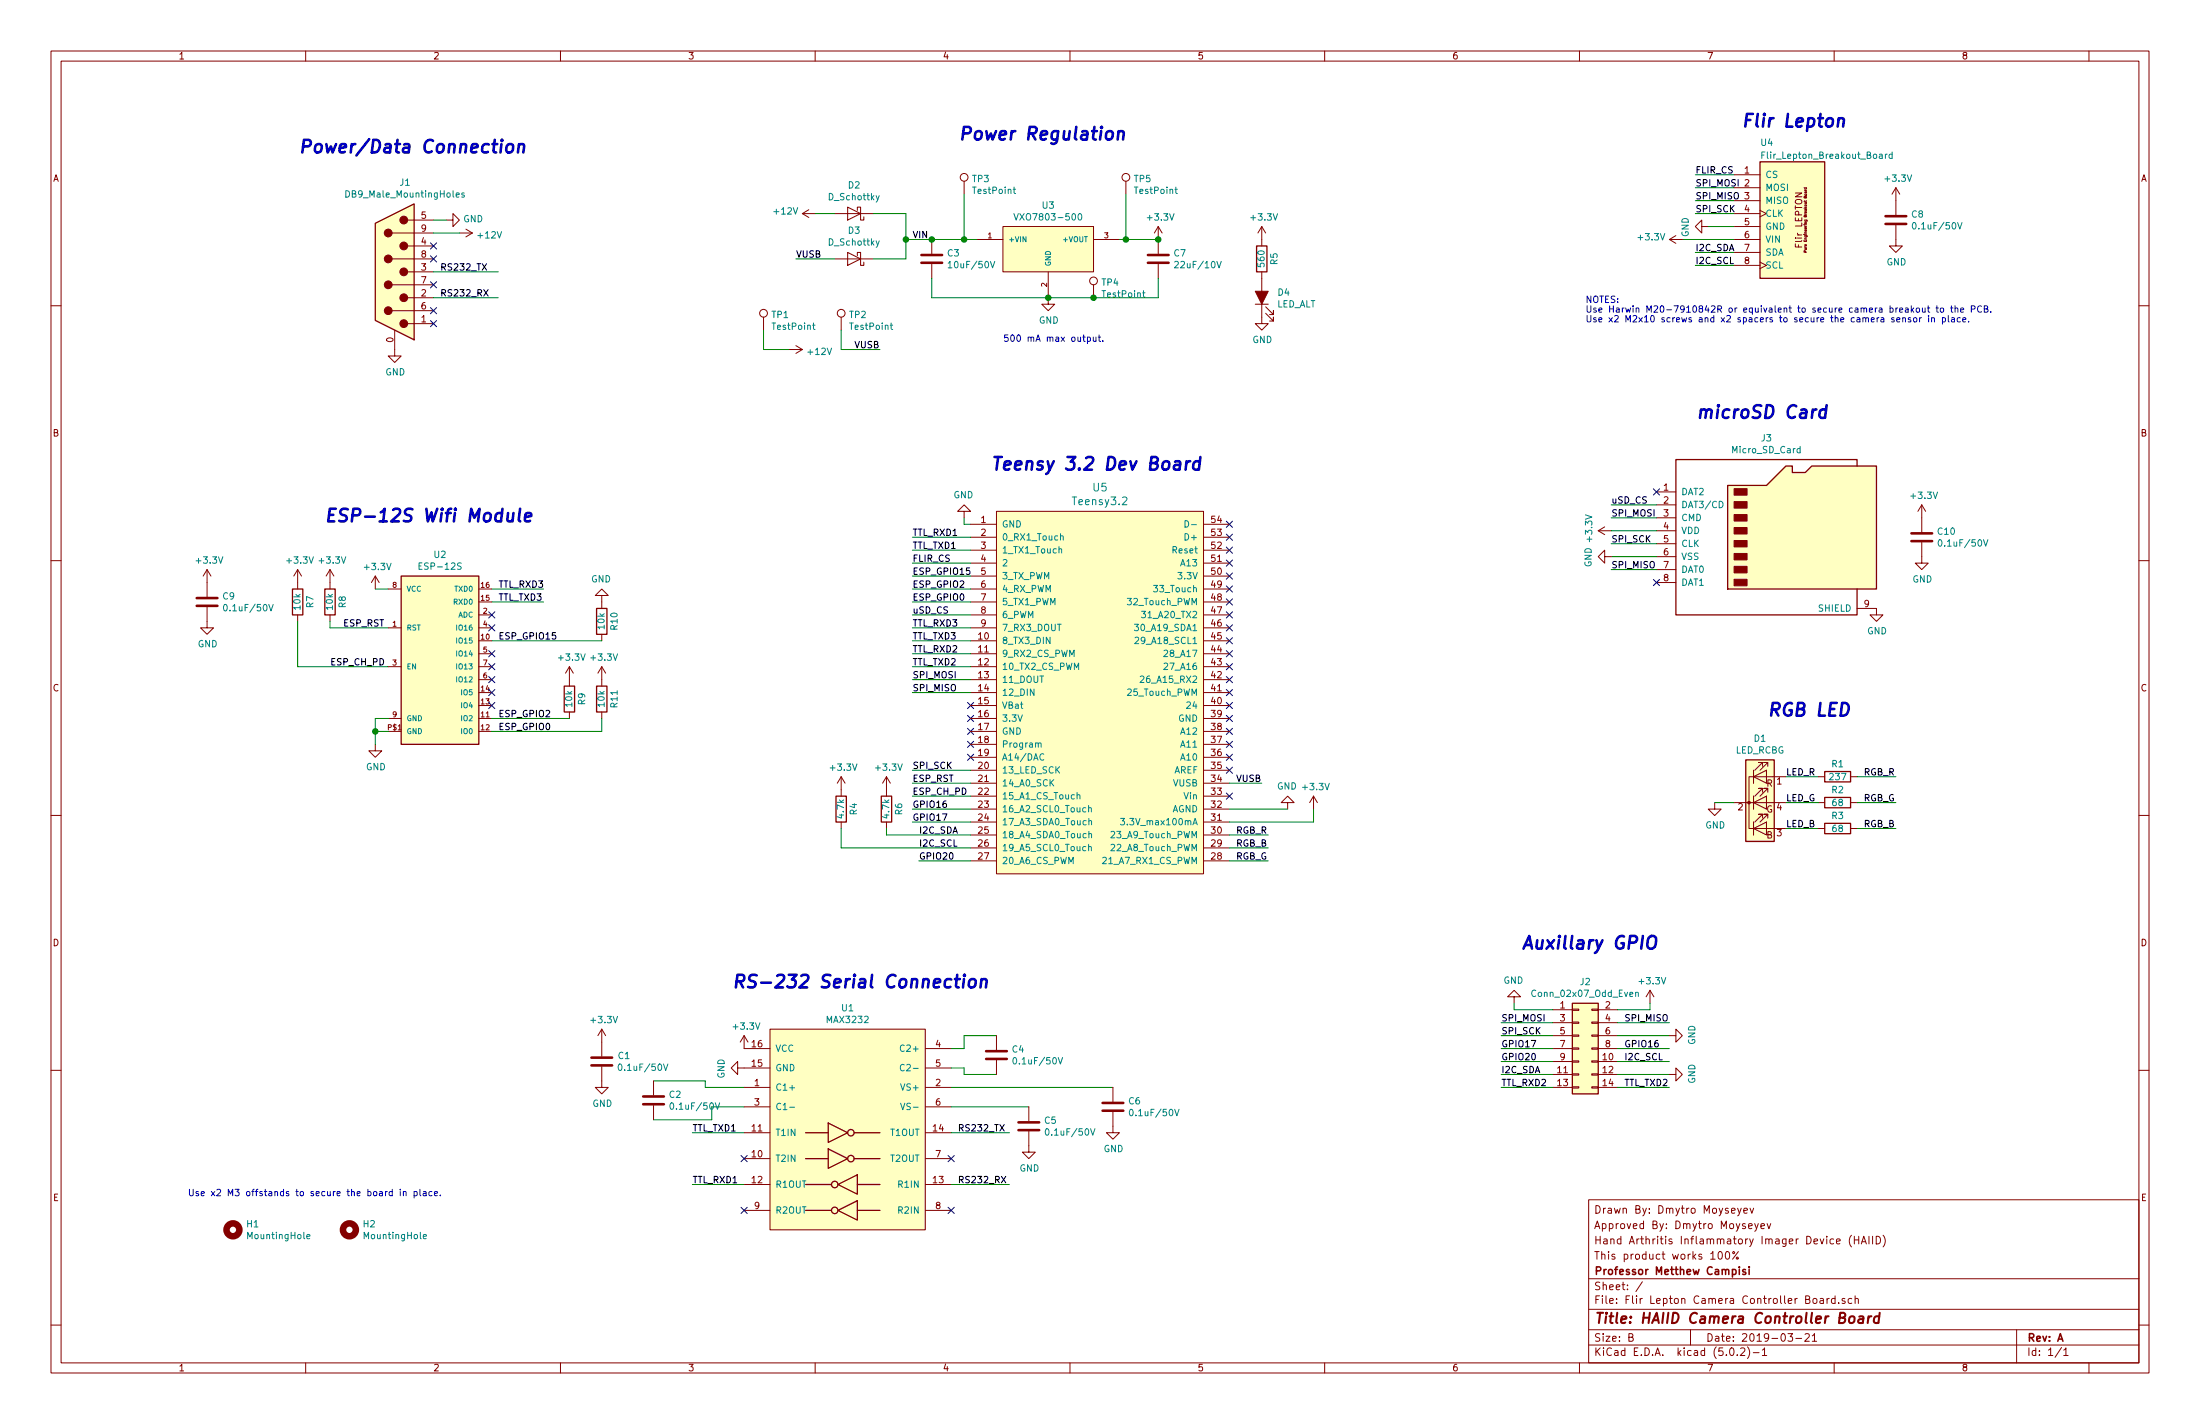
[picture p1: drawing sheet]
<svg xmlns="http://www.w3.org/2000/svg" width="432mm" height="279mm" viewBox="0 0 432 279" stroke-linecap="round" stroke-linejoin="round" font-family="sans-serif">
<g fill="none" stroke="#840000" stroke-width=".2">
<path d="M10 10h411.8v259.4h-411.8zM12 12h407.8v255.4h-407.8zM60 10v2M110 10v2M160 10v2M210 10v2M260 10v2M310 10v2M360 10v2M410 10v2M189.2 35.6v2.5M221 35.6v2.5"/>
<path d="M340.4 36.8h5M340.4 34.3h5M340.4 39.4h5M352.4 37.9h1.2l-1.2 .7h1.2M354.1 36.9h.5v.2h-.3v-.2M354.2 37.3l.1 .1M354.2 37.4h.4M354.4 37.6v.2h.2v-.2h-.3v.2M372.1 36.8v5.4M372.1 36.8l-.8 1.3M372.1 36.8l.8 1.3M10 60h2"/>
<path d="M77 55.9h8.1M77 50.8h8.1M77 45.7h8.1M80 58.4h5.1M80 53.3h5.1M80 48.3h5.1M80 43.2h5.1M87.6 43.2h1.3v-1.3l1.3 1.3-1.3 1.3v-1.3M90.2 45.7h2.5M91.4 45l1.3 .7M92.7 45.7l-1.3 .8M157.5 41.9h2.5"/>
<path d="M157.5 41.9l1.2 .8M158.7 41.1l-1.2 .8M163.8 50.8h7.6M163.8 41.9h7.6M166.4 40.6l2.5 1.3-2.5 1.3zM166.4 49.5l2.5 1.3-2.5 1.3zM168.3 41.3v-.7h.6v2.6h.6v-.7M168.3 50.2v-.7h.6v2.6h.6v-.7M182.9 47v2.8M182.9 51.8v2.8M191.8 47h5M196.8 44.5h17.8v8.8h-17.8z"/>
<path d="M205.7 53.3v6.4h1.3l-1.3 1.3-1.2-1.3h1.2M214.6 47h5.1M214.6 55.9v2.5M227.3 44.5v5.3M227.3 51.8v2.8M227.3 44.5l-.7 1.2M227.3 44.5l.8 1.2M246.4 59.7h2.5M247.6 53.3v10.2h1.3l-1.3 1.3-1.2-1.3h1.2M247.6 44.5v3.8M247.6 44.5l-.7 1.2M247.6 44.5l.8 1.2"/>
<path d="M327.7 47h2.5M327.7 47l1.2 .8M328.9 46.2l-1.2 .8M334 44.5v-1.3l-1.3 1.3 1.3 1.2v-1.2h1.3M340.4 41.9h5M340.4 44.5h5M340.4 47h5M340.4 49.5h5M340.4 52.1h5M345.4 41.3l1.3 .6-1.3 .6M345.4 51.4l1.3 .7-1.3 .6M354.3 49.5v-.3h-.2v.3h.5"/>
<path d="M372.1 44.2v4.1h1.3l-1.3 1.2-1.3-1.2h1.3M419.8 60h2M77 61h8.1M77.5 64.8v5.1h1.2l-1.2 1.2-1.3-1.2h1.3M80 63.5h5.1M149.9 62.2v2.6M154.9 68.6h2.6M156.2 67.8l1.3 .8M157.5 68.6l-1.3 .7M165.1 62.2v2.6M248.4 61.5l1.5 1.5v-.8v.8h-.7M248.4 60.2l1.5 1.5v-.7v.7h-.7"/>
<path d="M325.1 96.5h3.8M325.1 99.1h3.8M377.2 99.1v5.3M377.2 99.1l-.8 1.2M377.2 99.1l.8 1.2M10 110h2M40.6 119.1v4.1h1.3l-1.3 1.3-1.2-1.3h1.2M40.6 111.8v5.3M40.6 111.8l-.7 1.2M40.6 111.8l.8 1.2M58.4 111.8v3.8M58.4 111.8l-.7 1.2"/>
<path d="M58.4 111.8l.8 1.2M64.8 111.8v3.8M64.8 111.8l-.8 1.2M64.8 111.8l.7 1.2M73.7 113l-.8 1.3M73.7 113v2.6M73.7 113l.7 1.3M76.2 115.6h2.5M94 118.1h2.5M94 115.6h2.5M118.1 116.8h1.3l-1.3-1.2-1.3 1.2h1.3v2.6M189.2 100.3h1.3l-1.3-1.2-1.2 1.2h1.2v1.3"/>
<path d="M190.5 118.1h5.1M190.5 115.6h5.1M190.5 102.9h5.1M190.5 105.4h5.1M190.5 108h5.1M190.5 110.5h5.1M190.5 113h5.1M195.6 100.3h40.6v71.2h-40.6zM236.2 118.1h5.1M236.2 115.6h5.1M236.2 102.9h5.1M236.2 105.4h5.1"/>
<path d="M236.2 108h5.1M236.2 110.5h5.1M236.2 113h5.1M313.7 104.1h2.5M313.7 104.1l1.3 .8M315 109.2v-1.2l-1.3 1.2 1.3 1.3v-1.3h1.2M315 103.4l-1.3 .7M325.1 101.6h3.8M325.1 104.1h3.8M325.1 106.7h3.8M325.1 109.2h3.8M325.1 111.8h3.8"/>
<path d="M325.1 114.3h3.8M364.5 119.4h3.8v1.3h1.3l-1.3 1.2-1.3-1.2h1.3M377.2 106.4v4.1h1.3l-1.3 1.3-1.3-1.3h1.3M419.8 110h2M58.4 120.7v1.2M64.8 120.7v1.2M76.2 123.2h2.5M76.2 130.8h2.5M94 123.2h2.5M94 125.7h2.5M94 138.4h2.5M94 135.9h2.5"/>
<path d="M94 120.7h2.5M94 130.8h2.5M94 128.3h2.5M94 133.4h2.5M111.8 130.8v3.8M111.8 139.7v1.3M111.8 130.8l-.8 1.3M111.8 130.8l.7 1.3M118.1 124.5v1.2M118.1 130.8v3.8M118.1 139.7v1.3M118.1 130.8l-.8 1.3"/>
<path d="M118.1 130.8l.8 1.3M190.5 123.2h5.1M190.5 125.7h5.1M190.5 138.4h5.1M190.5 135.9h5.1M190.5 120.7h5.1M190.5 130.8h5.1M190.5 128.3h5.1M190.5 133.4h5.1M236.2 123.2h5.1M236.2 125.7h5.1M236.2 138.4h5.1"/>
<path d="M236.2 135.9h5.1M236.2 120.7h5.1M236.2 130.8h5.1M236.2 128.3h5.1M236.2 133.4h5.1M10 160h2M73.7 146.1v1.2h1.2l-1.2 1.3-1.3-1.3h1.3M76.2 141h2.5M76.2 143.5h2.5M94 141h2.5M94 143.5h2.5M165.1 152.4v3.8"/>
<path d="M165.1 152.4l-.8 1.3M165.1 152.4l.8 1.3M174 152.4v3.8M174 152.4l-.8 1.3M174 152.4l.8 1.3M190.5 141h5.1M190.5 143.5h5.1M190.5 146.1h5.1M190.5 148.6h5.1M190.5 151.1h5.1M190.5 153.7h5.1M190.5 156.2h5.1"/>
<path d="M190.5 158.8h5.1M236.2 141h5.1M236.2 143.5h5.1M236.2 146.1h5.1M236.2 148.6h5.1M236.2 151.1h5.1M236.2 153.7h5.1M236.2 156.2h5.1M236.2 158.8h5.1M252.7 157.5h1.3l-1.3-1.3-1.2 1.3h1.2v1.3M257.8 156.2l-.8 1.3M257.8 156.2v2.6"/>
<path d="M257.8 156.2l.8 1.3M336.5 157.5v1.3h1.3l-1.3 1.2-1.2-1.2h1.2M340.4 157.5h10.1M344.2 156.2v2.6zM344.2 151.1v2.6zM344.2 157.5l2.5-1.3v2.6zM344.2 152.4l2.5-1.3v2.6zM345.9 155.4v-.7h-.7h.7l-1.5 1.5M345.9 150.4v-.8h-.7h.7l-1.5 1.5M346.7 156.2v2.6zM346.7 156.2h.1M346.7 151.1v2.6z"/>
<path d="M346.7 151.1h.1M347 155.4v-.7h-.8h.8l-1.6 1.5M347 150.4v-.8h-.8h.8l-1.6 1.5M350.5 152.4h-7.2v10.2h1.1M356.9 157.5h1.2M356.9 152.4h1.2M363.2 157.5h1.3M363.2 152.4h1.3M419.8 160h2M165.1 161.3v1.3M174 161.3v1.3M190.5 161.3h5.1"/>
<path d="M190.5 163.8h5.1M190.5 166.4h5.1M190.5 168.9h5.1M236.2 161.3h5.1M236.2 163.8h5.1M236.2 166.4h5.1M236.2 168.9h5.1M344.2 162.6l2.5-1.3v2.5zM344.2 162.6h6.3M344.2 161.3v2.5M345.9 160.5v-.7h-.7h.7l-1.5 1.5M347 160.5v-.7h-.8h.8l-1.6 1.5"/>
<path d="M356.9 162.6h1.2M363.2 162.6h1.3M297.2 195.6h1.2l-1.2-1.3-1.3 1.3h1.3v1.3M304.8 198.1h3.8M308.6 198h1.3v.2h-1.3zM312.4 198h1.3v.2h-1.3zM313.7 198.1h3.8M323.8 194.3l-.7 1.3M323.8 194.3v2.6M323.8 194.3l.8 1.3M10 210h2M118.1 209.3v4.1h1.3l-1.3 1.2-1.3-1.2h1.3"/>
<path d="M118.1 201.9v5.4M118.1 201.9l-.8 1.3M118.1 201.9l.8 1.3M128.3 212.1v2.8M128.3 216.9v2.8M144.8 209.6v-1.3l-1.3 1.3 1.3 1.2v-1.2h6.3M146 213.4h5.1M146 203.2v2.5h5.1M146 217.2h5.1M146 203.2l-.7 1.3M146 203.2l.8 1.3M151.1 201.9h30.5v39.4h-30.5z"/>
<path d="M181.6 213.4h5.1M181.6 209.6h5.1M181.6 205.7h5.1M181.6 217.2h5.1M195.6 203.2v2.8M195.6 208v2.8M201.9 217.2v2.8M218.4 218.2v4.1h1.3l-1.3 1.2-1.2-1.2h1.2M218.4 213.4v2.8M304.8 213.4h3.8M304.8 205.7h3.8M304.8 208.3h3.8"/>
<path d="M304.8 210.8h3.8M304.8 200.7h3.8M304.8 203.2h3.8M308.6 213.2h1.3v.3h-1.3zM308.6 210.7h1.3v.2h-1.3zM308.6 208.2h1.3v.2h-1.3zM308.6 205.6h1.3v.3h-1.3zM308.6 203.1h1.3v.2h-1.3zM308.6 200.5h1.3v.3h-1.3zM312.4 213.2h1.3v.3h-1.3zM312.4 210.7h1.3v.2h-1.3zM312.4 208.2h1.3v.2h-1.3z"/>
<path d="M312.4 205.6h1.3v.3h-1.3zM312.4 203.1h1.3v.2h-1.3zM312.4 200.5h1.3v.3h-1.3zM313.7 213.4h3.8M313.7 205.7h3.8M313.7 208.3h3.8M313.7 210.8h3.8M313.7 200.7h3.8M313.7 203.2h3.8M327.7 203.2h1.2v-1.3l1.3 1.3-1.3 1.3v-1.3M327.7 210.8h1.2v-1.2l1.3 1.2-1.3 1.3v-1.3M419.8 210h2"/>
<path d="M146 227.3h5.1M146 222.3h5.1M146 232.4h5.1M146 237.5h5.1M181.6 227.3h5.1M181.6 222.3h5.1M181.6 232.4h5.1M181.6 237.5h5.1M201.9 222v4.1h1.3l-1.3 1.2-1.2-1.2h1.2M311.8 235.4h108v32h-108zM339.9 237.6l.7-.2-.1-.3h-.4l-.2 .2v.7h.6M341 237.1l.4 .9"/>
<path d="M341.8 237.1l-.5 1.3-.3 .2M342.3 237.6l.7-.2-.1-.3h-.4l-.2 .2v.7h.6M343.5 237.1l.3 .9 .4-.9M10 260h2M311.8 256.9h108M311.8 250.9h108M322.4 251.5l-1.3 1.9M337.4 245.6h.2a.86 .86 0 0 1 .1 1.5h-.1a1 1 0 0 1-.2-1.5zM338.8 245.7l.3-.1a.94 .94 0 0 1 0 1.5 .82 .82 0 0 1-.3-1.4zM340.1 245.6h.3v.3h-.3zM340.8 246.7h.3v.3h-.3zM341.2 245.6l-1.1 1.5"/>
<path d="M343.2 240.6l.7-.2-.1-.2-.4-.1-.2 .2 .1 .7h.5M344.4 240.1l.4 1M345.1 240.1l-.5 1.3-.2 .2M345.6 240.6l.7-.2v-.2l-.5-.1-.2 .2 .1 .7h.6M346.8 240.1l.4 1 .3-1M355.9 254.9l.2-.1 .4 .1v.7l-.2 .2-.4-.2zM357.3 254.8h.5l.1 1M357.9 255.1l-.5 .1-.2 .2 .2 .4 .5-.1M358.6 254.8v1M359 254.8l-.4 .2M360.2 254.8h-.5l-.2 .2v.6l.2 .2 .5-.1M360.2 254.3v1.5"/>
<path d="M360.5 243.6l.7-.2-.1-.2-.4-.1-.2 .2v.7h.6M360.9 255.6v.2M362.1 254.8h-.4l-.2 .2 .1 .2 .5 .1v.4h-.6M363.4 242.4a1.71 1.71 0 0 0 0 2.3M363.4 254.8h-.4l-.3 .2 .1 .6 .2 .2 .4-.1M364 242.6v1.5M364 243.3h.8M364.1 254.9l.2-.1h.4v1M364.1 254.3v1.5M364.8 242.6v1.5M365.3 244.1l.5-1.5 .5 1.5M365.5 243.6h.7"/>
<path d="M366.8 242.6v1.5M367.5 242.6v1.5M368.2 242.6a.75 .75 0 0 1 .9 .7 .75 .75 0 0 1-.9 .8zM369.6 242.4a1.71 1.71 0 0 1 0 2.3M419.8 260h2M60 267.4v2M110 267.4v2M160 267.4v2M210 267.4v2M260 267.4v2M310 267.4v2M311.8 263.9h108"/>
<path d="M311.8 260.9h108M319.7 262.4l.7-.1 .1-.2-.1-.4h-.7v1.5h.6l.2-.2 .1-.3-.4-.3M331.8 260.9v3M339.6 264.6l.3-.1a.86 .86 0 0 1 .1 1.5 .79 .79 0 0 1-.4-1.4zM341 265.8v.2M341.6 264.6l.6-.1 .2 .1 .1 .3-.9 1.1h.9M343 264.3a1.71 1.71 0 0 1 0 2.2M344.1 265.4h1.2M345.9 264.9l.4-.4v1.5M345.9 266h.9M350.9 261.7h.9l-.4 .6 .4 .1v.6l-.2 .2-.7-.2M352.5 262.6h1.1"/>
<path d="M354.3 261.8l.5-.1 .3 .1v.3l-.9 1.1h.9M355.7 262.1l.4-.4v1.5M355.7 263.2h.9M360 267.4v2M395.8 260.9v6.5M404.6 264.4l-1.2 1.9M405.1 264.9l.4-.4v1.5M405.1 266h.8M410 267.4v2"/>
<circle cx="189.2" cy="34.8" r=".76"/>
<circle cx="221" cy="34.8" r=".76"/>
<circle cx="214.6" cy="55.1" r=".76"/>
<circle cx="149.9" cy="61.5" r=".76"/>
<circle cx="165.1" cy="61.5" r=".76"/>
</g>
<path d="M363.1 258.4l.3-.1h.5l.1 .3v.6a.56 .56 0 0 1-.6 .4 .56 .56 0 0 1-.5-.4zM364.9 258.3h.8l-.1 1.3M365.7 258.7l-.7 .1a.4 .4 0 0 0-.3 .4 .4 .4 0 0 0 .2 .4l.7-.1M366.8 258.3l-.2 1.3M367.3 258.3h-.4l-.2 .3M368.8 258.3a.68 .68 0 0 0-1 .3v.6l.1 .3 .2 .1 .6-.1M368.9 257.6l-.2 2" fill="none" stroke="#840000" stroke-width=".41"/>
<path d="M341.4 248.6v.1M341.4 249.1v1M342.6 249.1h-.4l-.2 .2 .1 .2 .5 .1v.4h-.6M343.3 248.6v.1M343.3 249.1v1" fill="none" stroke="#840000" stroke-width=".3"/>
<g fill="#ffffc2" stroke="#ffffc2" stroke-width=".2">
<path d="M73.7 43.8l7.6-3.8v26.7l-7.6-3.8z"/>
<path d="M345.4 31.8h12.7v22.8h-12.7z"/>
<path d="M342.6 149.1h5.6v16h-5.6z"/>
<path d="M151.1 201.9h30.5v39.4h-30.5z"/>
<path d="M196.8 44.5h17.8v8.8h-17.8z"/>
<path d="M78.7 113h15.3v33.1h-15.3z"/>
<path d="M195.6 100.3h40.6v71.2h-40.6z"/>
<path d="M308.6 196.9h5.1v17.7h-5.1z"/>
<path d="M339.1 95.3h7.6l3.8-3.9h1.3v1.3h2.5l1.3-1.3h12.7v24.2h-29.2z"/>
</g>
<g fill="none" stroke="#840000" stroke-width=".25">
<path d="M345.4 31.8h12.7v22.8h-12.7zM73.7 43.8l7.6-3.8v26.7l-7.6-3.8zM246.6 48.3h2.1v5h-2.1zM339.1 95.3h7.6l3.8-3.9h1.3v1.3h2.5l1.3-1.3h12.7v24.2h-29.2zM364.5 91.4v-1.2h-35.6v30.5h35.6v-5.1M57.4 115.6h2v5.1h-2zM63.8 115.6h2v5.1h-2zM78.7 113h15.3v33.1h-15.3zM117.1 119.4h2v5.1h-2zM110.7 134.6h2.1v5.1h-2.1zM117.1 134.6h2v5.1h-2zM164.1 156.2h2v5.1h-2z"/>
<path d="M173 156.2h2v5.1h-2zM342.6 149.1h5.6v16h-5.6zM358.1 151.4h5.1v2h-5.1zM358.1 156.5h5.1v2h-5.1zM358.1 161.5h5.1v2.1h-5.1zM308.6 196.9h5.1v17.7h-5.1zM158.1 227.3h4.5M158.1 222.3h4.5M158.1 237.5h5.1M158.1 232.4h5.1M162.6 225.4l3.8 1.9-3.8 1.9zM162.6 220.3l3.8 2-3.8 1.9z"/>
<path d="M164.5 237.5l3.8-1.9v3.8zM164.5 232.4l3.8-1.9v3.8zM167.6 227.3h5.1M167.6 222.3h5.1M168.3 237.5h4.4M168.3 232.4h4.4"/>
<circle cx="163.8" cy="237.5" r=".63"/>
<circle cx="163.8" cy="232.4" r=".63"/>
<circle cx="167" cy="222.2" r=".63"/>
<circle cx="167" cy="227.3" r=".63"/>
</g>
<g fill="#840000" stroke="#840000" stroke-width=".2">
<path d="M246.4 57.2h2.5l-1.3 2.5z"/>
<path d="M340.4 113.7h2.5v1.2h-2.5z"/>
<path d="M340.4 111.1h2.5v1.3h-2.5z"/>
<path d="M340.4 108.6h2.5v1.3h-2.5z"/>
<path d="M340.4 106h2.5v1.3h-2.5z"/>
<path d="M340.4 103.5h2.5v1.3h-2.5z"/>
<path d="M340.4 101h2.5v1.2h-2.5z"/>
<path d="M340.4 98.4h2.5v1.3h-2.5z"/>
<path d="M340.4 95.9h2.5v1.3h-2.5z"/>
<circle cx="79.2" cy="63.5" r=".76"/>
<circle cx="79.2" cy="58.4" r=".76"/>
<circle cx="79.2" cy="53.3" r=".76"/>
<circle cx="79.2" cy="48.3" r=".76"/>
<circle cx="79.2" cy="43.2" r=".76"/>
<circle cx="76.2" cy="61" r=".76"/>
<circle cx="76.2" cy="55.9" r=".76"/>
<circle cx="76.2" cy="50.8" r=".76"/>
<circle cx="76.2" cy="45.7" r=".76"/>
<circle cx="343.3" cy="157.5" r=".25"/>
</g>
<g fill="none" stroke="#008484" stroke-width=".2">
<path d="M67.9 37.4a.64 .64 0 0 1 .7 .6 .64 .64 0 0 1-.7 .7zM89.5 38.3l.6-.1v-.3l-.4-.1-.2 .2 .1 .6h.5M91.1 37.9l-.3-.1-.2 .2 .1 .2 .4 .1v.3h-.5M172.6 38.4l-.5 1.1-.1 .1M198.9 37.1h.4M199 36.7v1.1l.3 .2M230.6 37.1h.5M230.8 36.7v1.1l.3 .2M345.8 30.4h.4M346.4 29.8h-.6v1.3M370.1 30.3v.8M370.4 30.3l-.3 .2"/>
<path d="M371.4 30.3h-.4l-.2 .2 .1 .5h.5M371.4 29.8v1.3M172.6 47.3l-.5 1.1-.1 .1M186.1 51.6l.4-.3v1.3M186.1 52.6h.7M194.4 51.3l.4 1.3 .4-1.3M199 41.9l.4 1.3 .5-1.3M211.7 42l.2-.1a.67 .67 0 0 1 .4 .6 .67 .67 0 0 1-.4 .7l-.3-.5zM224.3 57.5h.4M224.4 57v1.1l.3 .2M230.6 51.4l.4-.1 .3 .3-.8 1h.8M238.8 51.3l.5 1.3 .4-1.3"/>
<path d="M375.5 43.8l.1-.1a.67 .67 0 0 1 .5 .6 .67 .67 0 0 1-.5 .6l-.3-.4zM384.2 43.7l.5 1.2 .4-1.2M159.5 63.8h.5M159.7 63.4v1.1l.3 .1M174.7 63.8h.5M174.9 63.4v1.1l.3 .1M337.4 98.3a.64 .64 0 0 1 .8 .7 .64 .64 0 0 1-.8 .6zM353.3 88.1l-.3-.1-.3 .2 .1 .6h.5M353.3 87.6v1.2M44 118.7l.2-.1a.67 .67 0 0 1 .4 .6 .67 .67 0 0 1-.4 .7l-.3-.5zM52.8 118.6l.4 1.3 .4-1.3M82.2 111h.5"/>
<path d="M82.8 110.4h-.6v1.3h.6M207.8 107.8l.5-.1 .1 .8M208.2 105.3l.4-.1 .1 .8M224.1 119.9h.7l-.4 .5 .4 .1v.5l-.2 .2-.5-.1M232.6 102.2a.64 .64 0 0 1 .7 .6 .64 .64 0 0 1-.7 .6zM233.9 102.9h.9M380.5 106l.2-.1a.67 .67 0 0 1 .5 .6 .67 .67 0 0 1-.5 .7l-.3-.5zM389.3 105.9l.4 1.3 .5-1.3M222.7 122.5h.7l-.4 .5 .4 .1v.5l-.2 .1-.5-.1M222.8 125.1l.5-.1 .2 .4-.8 .9h.8M223.8 132.8l.5-.2 .2 .4-.8 .9h.8M228.5 130.2l.5-.1 .2 .4-.8 .9h.8"/>
<path d="M228.5 127.7l.5-.1 .2 .3-.8 .9h.8M203.8 145.9l.2-.1h.3v.8M204.9 148a.6 .6 0 0 0-.9 .4 .6 .6 0 0 0 .6 .7l.3-.1M211.4 156.1l.5-.1 .1 .8M213.7 158.6l.4-.1 .1 .8M213.7 158v1.3M213.7 166.2l.4-.1 .1 .8M213.7 165.7v1.2M213.7 161.1h.5v.7M213.7 163.7l.5-.1v.8M219.9 160.6h.8l-.4 .5 .3 .1 .1 .4-.2 .2-.6-.1M321 194.8l.5-.1 .1 .8"/>
<path d="M321 194.7v.8M121.5 208.9l.1-.1a.67 .67 0 0 1 .5 .6 .67 .67 0 0 1-.5 .6l-.3-.4zM130.2 208.8l.5 1.2 .4-1.2M131.7 216.5l.1-.1a.67 .67 0 0 1 .4 .6 .67 .67 0 0 1-.4 .7 .83 .83 0 0 1-.1-1.2zM140.4 216.4l.4 1.3 .4-1.3M155 217.2h1M176.8 216.5l.4 1.2 .4-1.2M177.5 205.2a.5 .5 0 0 0-.7 0 .5 .5 0 0 0-.1 .6l.2 .4h.6M177.5 209a.5 .5 0 0 0-.7 0 .5 .5 0 0 0-.1 .6l.2 .5 .6-.1M198.9 207.6l.2-.1a.67 .67 0 0 1 .5 .6 .67 .67 0 0 1-.5 .7l-.3-.5zM207.7 207.5l.4 1.3 .5-1.3M221.8 217.8l.2-.1a.67 .67 0 0 1 .4 .6 .67 .67 0 0 1-.4 .6l-.3-.5z"/>
<path d="M230.6 217.7l.4 1.2 .4-1.2M205.3 221.6l.2-.1a.67 .67 0 0 1 .4 .6 .67 .67 0 0 1-.4 .6l-.3-.4zM214 221.5l.5 1.2 .4-1.2M60.2 242.6l.6-.1v-.2l-.4-.1-.2 .2 .1 .6h.5M83.1 242.6l.6-.1-.1-.2-.3-.1-.2 .2 .1 .6h.4"/>
</g>
<g fill="none" stroke="#008400" stroke-width=".2">
<path d="M189.2 38.1v8.9M221 38.1v8.9M332.7 39.4h7.7M332.7 36.8h7.7M332.7 34.3h7.7M85.1 43.2h2.5M85.1 45.7h5.1M85.1 53.3h12.7M85.1 58.4h12.7M156.2 50.8h7.6M160 41.9h3.8M171.4 41.9h6.4v8.9h-6.4"/>
<path d="M177.8 47h14M182.9 54.6v3.8h44.4v-3.8M219.7 47h7.6M330.2 47h10.2M332.7 52.1h7.7M332.7 49.5h7.7M332.7 41.9h7.7M335.3 44.5h5.1M149.9 64.8v3.8h5M165.1 64.8v3.8h7.6M316.2 99.1h8.9M73.7 115.6h2.5"/>
<path d="M96.5 115.6h10.2M96.5 118.1h10.2M179.1 105.4h11.4M179.1 108h11.4M179.1 110.5h11.4M179.1 113h11.4M179.1 115.6h11.4M179.1 118.1h11.4M189.2 101.6v1.3h1.3M316.2 101.6h8.9M316.2 104.1h8.9M316.2 106.7h8.9"/>
<path d="M316.2 109.2h8.9M316.2 111.8h8.9M58.4 121.9v8.9h17.8M64.8 121.9v1.3h11.4M96.5 125.7h21.6M179.1 135.9h11.4M179.1 133.4h11.4M179.1 123.2h11.4M179.1 125.7h11.4M179.1 128.3h11.4M179.1 130.8h11.4M179.1 120.7h11.4"/>
<path d="M73.7 143.5h2.5M76.2 141h-2.5v5.1M96.5 141h15.3M118.1 141v2.5h-21.6M179.1 153.7h11.4M179.1 151.1h11.4M179.1 156.2h11.4M179.1 158.8h11.4M241.3 153.7h6.3M241.3 158.8h11.4M257.8 158.8v2.5h-16.5M336.5 157.5h3.9"/>
<path d="M350.5 157.5h6.4M350.5 152.4h6.4M364.5 157.5h7.6M364.5 152.4h7.6M165.1 162.6v3.8h25.4M174 162.6v1.2h16.5M179.1 161.3h11.4M180.3 168.9h10.2M241.3 163.8h7.6M241.3 166.4h7.6M241.3 168.9h7.6M350.5 162.6h6.4"/>
<path d="M364.5 162.6h7.6M297.2 196.9v1.2h7.6M323.8 196.9v1.2h-6.3M128.3 212.1h10.1v1.3h7.6M146 217.2h-6.3v2.5h-11.4M186.7 217.2h15.2M186.7 213.4h31.7M186.7 209.6h2.5v1.2h6.4M195.6 203.2h-6.4v2.5h-2.5M294.6 213.4h10.2M294.6 203.2h10.2M294.6 205.7h10.2"/>
<path d="M294.6 210.8h10.2M294.6 200.7h10.2M294.6 208.3h10.2M317.5 213.4h10.2M317.5 203.2h10.2M317.5 205.7h10.2M317.5 210.8h10.2M317.5 200.7h10.2M317.5 208.3h10.2M135.9 222.3h10.1M135.9 232.4h10.1M186.7 222.3h11.4"/>
<path d="M186.7 232.4h11.4"/>
</g>
<path d="M94.9 56.8l.9 1.3M95.8 56.8l-.9 1.3M196.5 230.8l.9 1.3M197.4 230.8l-.9 1.3" fill="none" stroke="#000" stroke-width=".2"/>
<g fill="none" stroke="#0000c2" stroke-width=".2">
<path d="M375.1 60v1.3M378.5 60v1.1l.3 .2M380.2 60v1.1l.3 .2M383 60v1.1l.3 .2M383.7 60v1.3M213.4 66.2l.4-.1 .2 .3-.1 .5h-.5M213.4 66.1v1.3M214.6 66.1v.8h.5M215.1 66.1v.9M215.5 66.1h.5M215.7 65.7v1.1l.3 .2M216.5 66.9v.1"/>
<path d="M371.8 62.4l-.4-.1-.1 .2v.2l.5 .1v.3h-.5M372.3 62.7l.6-.1-.1-.2-.3-.1-.2 .2 .1 .6h.4M373.5 62.5l.4-.1 .1 .8M373.5 62.3v.9M375 62.4l-.3-.1-.2 .2 .1 .2 .4 .1v.3h-.5M375.3 60.8l.3 .5M375.6 62.5l.2-.2 .4 .2v.4l-.1 .2-.5-.1zM375.6 60.4l-.5 .5M376.2 60.5l.5 .1v.6l-.3 .1-.3-.3zM376.8 62.3v.9M377.1 62.3l-.3 .3M377.3 60.4l.1 .8 .5-.1"/>
<path d="M377.9 60.4v.9M378.3 60.4h.5M378.5 61.9v.1M378.5 62.3v.9M379.1 62.5l.5-.1 .1 .8M379.1 62.3v.9M380 60.4h.5M380.9 60.6l.2-.2 .3 .2 .1 .4-.1 .2-.5-.1zM381.3 62.4l.3-.1 .2 .3-.1 .5h-.4M381.3 62.3v1.3M382.4 61.9v1.1l.2 .2M382.8 60.4h.5"/>
<path d="M383.1 62.4h.4l.1 .8M383.6 62.6l-.4 .1-.2 .2 .1 .2h.5M383.7 60.6l.5-.1 .1 .8M384.8 62.4l-.4-.1-.3 .3 .2 .5h.5M384.8 60.8l.6-.1v-.2l-.4-.1-.2 .2 .1 .6h.5M385.2 62.7l.7-.1-.1-.2-.4-.1-.2 .2 .1 .6h.5M386.4 63v.2M386.9 60.7l.7-.1v-.5l-.7-.1v1.3M388.9 60.1a.6 .6 0 0 0-.8 .4 .6 .6 0 0 0 .6 .8l.2-.2M389.5 60.6h.5l.1-.2v-.3l-.6-.1v1.3h.4l.2-.2 .1-.3-.3-.2M390.7 61.1v.2M77 233.8h-.4l-.2 .2 .1 .6h.5"/>
<path d="M77 233.3v1.3M78.6 233.3v.2M78.6 233.8v.8M79.2 233.9l.5-.1v.8M79.2 233.8v.8M81.3 233.8h.3l.3 .2-.1 .6h-.5M81.3 233.8v1.3M82.4 233.3v1.1l.2 .2M83.1 233.8h.5v.8M83.6 234.1h-.4l-.2 .2 .2 .3h.4M84.8 233.8h-.4l-.2 .2 .1 .6h.5M85.3 234.2l.6-.1-.1-.3h-.4l-.1 .2v.6h.5"/>
<path d="M86.4 234.5v.1"/>
</g>
<g fill="none" stroke="#840000" stroke-width="1.3">
<circle cx="45.7" cy="241.3" r="1.27"/>
<circle cx="68.6" cy="241.3" r="1.27"/>
</g>
<g fill="none" stroke="#000084" stroke-width=".2">
<path d="M84.5 47.7l1.2 1.2M84.5 50.2l1.2 1.2M84.5 55.3l1.2 1.2M85.7 47.7l-1.2 1.2M85.7 50.2l-1.2 1.2M85.7 55.3l-1.2 1.2M84.5 60.4l1.2 1.2M84.5 62.9l1.2 1.2M85.7 60.4l-1.2 1.2M85.7 62.9l-1.2 1.2M324.5 95.9l1.2 1.2M325.7 95.9l-1.2 1.2"/>
<path d="M240.7 117.5l1.2 1.2M240.7 115l1.2 1.2M240.7 112.4l1.2 1.2M240.7 109.9l1.2 1.2M240.7 107.3l1.2 1.3M240.7 104.8l1.2 1.2M240.7 102.3l1.2 1.2M241.9 117.5l-1.2 1.2M241.9 115l-1.2 1.2M241.9 112.4l-1.2 1.2M241.9 109.9l-1.2 1.2M241.9 107.3l-1.2 1.3"/>
<path d="M241.9 104.8l-1.2 1.2M241.9 102.3l-1.2 1.2M324.5 113.7l1.2 1.2M325.7 113.7l-1.2 1.2M95.9 120l1.2 1.3M95.9 127.7l1.2 1.2M95.9 130.2l1.2 1.2M95.9 132.7l1.2 1.3M95.9 135.3l1.2 1.2M95.9 137.8l1.2 1.2M95.9 122.6l1.2 1.2M97.1 120l-1.2 1.3"/>
<path d="M97.1 127.7l-1.2 1.2M97.1 130.2l-1.2 1.2M97.1 132.7l-1.2 1.3M97.1 135.3l-1.2 1.2M97.1 137.8l-1.2 1.2M97.1 122.6l-1.2 1.2M189.9 137.8l1.2 1.2M191.1 137.8l-1.2 1.2M240.7 137.8l1.2 1.2M240.7 135.3l1.2 1.2M240.7 132.7l1.2 1.3M240.7 130.2l1.2 1.2"/>
<path d="M240.7 127.7l1.2 1.2M240.7 125.1l1.2 1.2M240.7 122.6l1.2 1.2M240.7 120l1.2 1.3M241.9 137.8l-1.2 1.2M241.9 135.3l-1.2 1.2M241.9 132.7l-1.2 1.3M241.9 130.2l-1.2 1.2M241.9 127.7l-1.2 1.2M241.9 125.1l-1.2 1.2M241.9 122.6l-1.2 1.2M241.9 120l-1.2 1.3"/>
<path d="M189.9 140.4l1.2 1.2M189.9 142.9l1.2 1.2M189.9 145.4l1.2 1.3M189.9 148l1.2 1.2M191.1 140.4l-1.2 1.2M191.1 142.9l-1.2 1.2M191.1 145.4l-1.2 1.3M191.1 148l-1.2 1.2M240.7 150.5l1.2 1.2M240.7 148l1.2 1.2M240.7 145.4l1.2 1.3M240.7 142.9l1.2 1.2"/>
<path d="M240.7 140.4l1.2 1.2M240.7 155.6l1.2 1.2M241.9 150.5l-1.2 1.2M241.9 148l-1.2 1.2M241.9 145.4l-1.2 1.3M241.9 142.9l-1.2 1.2M241.9 140.4l-1.2 1.2M241.9 155.6l-1.2 1.2M145.4 226.7l1.3 1.2M145.4 236.9l1.3 1.2M146.7 226.7l-1.3 1.2M146.7 236.9l-1.3 1.2"/>
<path d="M186.1 226.7l1.2 1.2M186.1 236.9l1.2 1.2M187.3 226.7l-1.2 1.2M187.3 236.9l-1.2 1.2"/>
</g>
<g fill="none" stroke="#840000" stroke-width=".51">
<path d="M180.8 51.6h4.1M180.8 50h4.1M225.3 51.6h4.1M225.3 50h4.1M370.1 43.9h4M370.1 42.4h4M38.6 118.9h4.1M38.6 117.3h4.1M375.2 106.2h4M375.2 104.6h4M116.1 209h4M116.1 207.5h4"/>
<path d="M126.2 216.7h4.1M126.2 215.1h4.1M193.5 207.8h4.1M193.5 206.2h4.1M216.4 217.9h4.1M216.4 216.4h4.1M199.9 221.7h4.1M199.9 220.2h4.1"/>
</g>
<g fill="none" stroke="#0000c2" stroke-width=".51">
<path d="M98.5 27.4l-.1 .2 .1 .1 .1-.1-.1-.2v.3M99.6 28.5a.64 .64 0 0 1 .6-.3 .64 .64 0 0 1 .5 .5v.7a.69 .69 0 0 1-.7 .5 .69 .69 0 0 1-.7-.5zM101.8 28.5a.64 .64 0 0 1 1.1 .1l-.2 1.3M101.9 28.3l-.2 1.6M219.5 26a.61 .61 0 0 1 1.1 .1l-.2 1.3M219.6 25.7l-.2 1.7M360.9 23.4a.64 .64 0 0 1 1 .1l-.2 1.3M360.9 23.2l-.2 1.6M358.5 79.5l-.3 2.5M102.1 99.8l-.3 2.2 .3 .3M232.9 90.5l-.2 1.7M233.6 90.5a.69 .69 0 0 0-.8 .5"/>
<path d="M235.5 90.6a.84 .84 0 0 0-1.2 .4l-.1 .7 .1 .2 .3 .3 .7-.2M235.6 89.7l-.3 2.5M358.4 80.4a.84 .84 0 0 0-1.2 .4l-.1 .7 .1 .3 .3 .2 .7-.1M99.7 100.7l-.1 1.5a.71 .71 0 0 0 1-.1M100.8 100.7l-.2 1.6M103 101.5l1.3-.3-.1-.4-.2-.1-.7 .1-.3 1.2 .3 .3 .7-.1M187.4 192.1h1M187.9 191.3l-.3 2.1 .1 .2 .5 .2M189.2 192.1l-.2 1.7M189.3 191.3l-.1 .1 .1 .1 .1-.1-.1-.1v.2M190.4 192.3a.64 .64 0 0 1 .6-.2 .64 .64 0 0 1 .5 .5l-.1 .7a.69 .69 0 0 1-.6 .5 .69 .69 0 0 1-.7-.5zM192.6 192.3a.64 .64 0 0 1 1.1 .2l-.2 1.3"/>
<path d="M192.7 192.1l-.3 1.7M323.6 184a.86 .86 0 0 1 1.4 0 1.84 1.84 0 0 1-.7 2.1l-.7-.1a1.9 1.9 0 0 1 0-2z"/>
</g>
<g fill="#008400" stroke="#008400" stroke-width=".25">
<circle cx="205.7" cy="58.4" r=".51"/>
<circle cx="189.2" cy="47" r=".51"/>
<circle cx="221" cy="47" r=".51"/>
<circle cx="214.6" cy="58.4" r=".51"/>
<circle cx="227.3" cy="47" r=".51"/>
<circle cx="182.9" cy="47" r=".51"/>
<circle cx="177.8" cy="47" r=".51"/>
<circle cx="73.7" cy="143.5" r=".51"/>
</g>
<g font-size="3.5" fill="#0000c2">
<text x="188" y="27.5">Power Regulation</text>
<text x="341.6" y="25">Flir Lepton</text>
<text x="58.4" y="30">Power/Data Connection</text>
<text x="332.7" y="82.1">microSD Card</text>
<text x="194.3" y="92.3">Teensy 3.2 Dev Board</text>
<text x="63.5" y="102.4">ESP-12S Wifi Module</text>
<text x="346.7" y="140.5">RGB LED</text>
<text x="298.4" y="186.3">Auxillary GPIO</text>
<text x="143.5" y="193.9">RS-232 Serial Connection</text>
</g>
<text font-size="2.8" fill="#840000" x="312.8" y="259.7">Title: HAIID Camera Controller Board</text>
<g font-size="2.1" fill="#008484">
<text x="210.8" y="99.1">Teensy3.2</text>
<text x="214.6" y="96.4">U5</text>
</g>
<g font-size="2.1" fill="#840000">
<text x="312.8" y="238.1">Drawn By: Dmytro Moyseyev</text>
<text x="312.8" y="244.1">Hand Arthritis Inflammatory Imager Device (HAIID)</text>
<text x="312.8" y="241.1">Approved By: Dmytro Moyseyev</text>
<text x="312.8" y="250.1">Professor Metthew Campisi</text>
<text x="312.8" y="247.1">This product works 100%</text>
<text x="312.8" y="255.8">File: Flir Lepton Camera Controller Board.sch</text>
<text x="312.8" y="253.1">Sheet: /</text>
<text x="312.8" y="263.2">Size: B</text>
<text x="334.8" y="263.2">Date: 2019-03-21</text>
<text x="397.8" y="263.2">Rev: A</text>
<text x="312.8" y="266">KiCad E.D.A. kicad (5.0.2)-1</text>
<text x="397.8" y="266">Id: 1/1</text>
</g>
<g font-size="1.8" fill="#840000">
<text x="35" y="11.6">1</text>
<text x="85" y="11.6">2</text>
<text x="135" y="11.6">3</text>
<text x="185" y="11.6">4</text>
<text x="235" y="11.6">5</text>
<text x="285" y="11.6">6</text>
<text x="335" y="11.6">7</text>
<text x="385" y="11.6">8</text>
<text x="10.4" y="35.6">A</text>
<text x="342.4" y="34">1</text>
<text x="420.2" y="35.6">A</text>
<text x="342.4" y="36.6">2</text>
<text x="342.4" y="39.1">3</text>
<text x="342.4" y="41.7">4</text>
<text x="82.7" y="42.9">5</text>
<text x="82.7" y="45.5">9</text>
<text x="342.4" y="44.2">5</text>
<text x="342.4" y="46.7">6</text>
<text x="82.7" y="53.1">3</text>
<text x="82.7" y="48">4</text>
<text x="82.7" y="50.5">8</text>
<text x="342.4" y="49.3">7</text>
<text x="342.4" y="51.8">8</text>
<text x="353.7" y="48.4" transform="rotate(-90 353.7 48.4)">Flir LEPTON</text>
<text x="82.7" y="58.2">2</text>
<text x="82.7" y="55.6">7</text>
<text x="82.7" y="63.2">1</text>
<text x="82.7" y="60.7">6</text>
<text x="77.2" y="67.2" transform="rotate(-90 77.2 67.2)">0</text>
<text x="10.4" y="85.6">B</text>
<text x="420.2" y="85.6">B</text>
<text x="326.5" y="96.3">1</text>
<text x="326.5" y="98.8">2</text>
<text x="326.5" y="101.3">3</text>
<text x="192.6" y="102.6">1</text>
<text x="192.6" y="105.2">2</text>
<text x="192.6" y="107.7">3</text>
<text x="237.8" y="107.7">52</text>
<text x="237.8" y="105.2">53</text>
<text x="237.8" y="102.6">54</text>
<text x="326.5" y="103.9">4</text>
<text x="326.5" y="106.4">5</text>
<text x="192.6" y="110.2">4</text>
<text x="192.6" y="112.8">5</text>
<text x="237.8" y="112.8">50</text>
<text x="237.8" y="110.2">51</text>
<text x="326.5" y="109">6</text>
<text x="326.5" y="111.5">7</text>
<text x="192.6" y="115.3">6</text>
<text x="192.6" y="117.9">7</text>
<text x="237.8" y="117.9">48</text>
<text x="237.8" y="115.3">49</text>
<text x="326.5" y="114">8</text>
<text x="365.9" y="119.1">9</text>
<text x="192.1" y="125.5">10</text>
<text x="192.6" y="120.4">8</text>
<text x="192.6" y="122.9">9</text>
<text x="237.8" y="125.5">45</text>
<text x="237.8" y="122.9">46</text>
<text x="237.8" y="120.4">47</text>
<text x="192.1" y="128">11</text>
<text x="192.1" y="130.6">12</text>
<text x="237.8" y="130.6">43</text>
<text x="237.8" y="128">44</text>
<text x="10.4" y="135.6">C</text>
<text x="192.1" y="133.1">13</text>
<text x="192.1" y="135.6">14</text>
<text x="237.8" y="135.6">41</text>
<text x="237.8" y="133.1">42</text>
<text x="420.2" y="135.6">C</text>
<text x="192.1" y="138.2">15</text>
<text x="192.1" y="140.7">16</text>
<text x="192.1" y="143.3">17</text>
<text x="237.8" y="143.3">38</text>
<text x="237.8" y="140.7">39</text>
<text x="237.8" y="138.2">40</text>
<text x="192.1" y="145.8">18</text>
<text x="192.1" y="148.3">19</text>
<text x="237.8" y="148.3">36</text>
<text x="237.8" y="145.8">37</text>
<text x="192.1" y="150.9">20</text>
<text x="192.1" y="153.4">21</text>
<text x="192.1" y="156">22</text>
<text x="237.8" y="156">33</text>
<text x="237.8" y="153.4">34</text>
<text x="237.8" y="150.9">35</text>
<text x="346.7" y="154.4">R</text>
<text x="348.8" y="153.9">1</text>
<text x="192.1" y="158.5">23</text>
<text x="192.1" y="161">24</text>
<text x="237.8" y="161">31</text>
<text x="237.8" y="158.5">32</text>
<text x="341.1" y="159">2</text>
<text x="346.7" y="159.4">G</text>
<text x="348.8" y="159">4</text>
<text x="192.1" y="163.6">25</text>
<text x="192.1" y="166.1">26</text>
<text x="237.8" y="166.1">29</text>
<text x="237.8" y="163.6">30</text>
<text x="346.7" y="164.5">B</text>
<text x="348.8" y="164.1">3</text>
<text x="192.1" y="168.7">27</text>
<text x="237.8" y="168.7">28</text>
<text x="10.4" y="185.6">D</text>
<text x="420.2" y="185.6">D</text>
<text x="306.2" y="197.9">1</text>
<text x="315.1" y="197.9">2</text>
<text x="306.2" y="200.4">3</text>
<text x="306.2" y="202.9">5</text>
<text x="315.1" y="200.4">4</text>
<text x="315.1" y="202.9">6</text>
<text x="147.6" y="209.3">15</text>
<text x="147.6" y="205.5">16</text>
<text x="183.7" y="205.5">4</text>
<text x="183.7" y="209.3">5</text>
<text x="306.2" y="205.5">7</text>
<text x="306.2" y="208">9</text>
<text x="314.6" y="208">10</text>
<text x="315.1" y="205.5">8</text>
<text x="148.1" y="213.1">1</text>
<text x="183.7" y="213.1">2</text>
<text x="305.7" y="210.6">11</text>
<text x="305.7" y="213.1">13</text>
<text x="314.6" y="210.6">12</text>
<text x="314.6" y="213.1">14</text>
<text x="147.6" y="222">11</text>
<text x="148.1" y="216.9">3</text>
<text x="183.2" y="222">14</text>
<text x="183.7" y="216.9">6</text>
<text x="147.6" y="227.1">10</text>
<text x="183.7" y="227.1">7</text>
<text x="147.6" y="232.2">12</text>
<text x="183.2" y="232.2">13</text>
<text x="10.4" y="235.6">E</text>
<text x="148.1" y="237.2">9</text>
<text x="183.7" y="237.2">8</text>
<text x="420.2" y="235.6">E</text>
<text x="35" y="269">1</text>
<text x="85" y="269">2</text>
<text x="135" y="269">3</text>
<text x="185" y="269">4</text>
<text x="235" y="269">5</text>
<text x="285" y="269">6</text>
<text x="335" y="269">7</text>
<text x="385" y="269">8</text>
</g>
<g font-size="1.8" fill="#008484">
<text x="345.7" y="28.6">U4</text>
<text x="190.9" y="35.7">TP3</text>
<text x="222.6" y="35.7">TP5</text>
<text x="346.4" y="31.2">Flir_Lepton_Breakout_Board</text>
<text x="346.5" y="34.9">CS</text>
<text x="370.2" y="35.7">+3.3V</text>
<text x="68.4" y="38.8">DB9_Male_MountingHoles</text>
<text x="78.5" y="36.4">J1</text>
<text x="162.8" y="39.3">D_Schottky</text>
<text x="166.5" y="37">D2</text>
<text x="191.1" y="38">TestPoint</text>
<text x="204.6" y="40.9">U3</text>
<text x="222.9" y="38">TestPoint</text>
<text x="346.5" y="37.5">MOSI</text>
<text x="346.5" y="40">MISO</text>
<text x="90.9" y="43.6">GND</text>
<text x="94" y="46.8">+12V</text>
<text x="152.1" y="42.1">+12V</text>
<text x="166.5" y="45.9">D3</text>
<text x="200.2" y="43.3">VXO7803-500</text>
<text x="225.4" y="43.3">+3.3V</text>
<text x="245.7" y="43.3">+3.3V</text>
<text x="321.7" y="47.2">+3.3V</text>
<text x="331.4" y="46.5" transform="rotate(-90 331.4 46.5)">GND</text>
<text x="346.5" y="42.5">CLK</text>
<text x="346.5" y="45.1">GND</text>
<text x="346.5" y="47.6">VIN</text>
<text x="375.2" y="42.7">C8</text>
<text x="376" y="45">0.1uF/50V</text>
<text x="162.8" y="48.2">D_Schottky</text>
<text x="186" y="50.3">C3</text>
<text x="186.7" y="52.6">10uF/50V</text>
<text x="230.5" y="50.3">C7</text>
<text x="231.2" y="52.6">22uF/10V</text>
<text x="248.2" y="52.3" transform="rotate(-90 248.2 52.3)">560</text>
<text x="250.7" y="51.9" transform="rotate(-90 250.7 51.9)">R5</text>
<text x="346.5" y="50.2">SDA</text>
<text x="346.5" y="52.7">SCL</text>
<text x="370.3" y="52.1">GND</text>
<text x="216.3" y="56.1">TP4</text>
<text x="216.5" y="58.4">TestPoint</text>
<text x="250.9" y="58">D4</text>
<text x="151.5" y="62.4">TP1</text>
<text x="151.7" y="64.7">TestPoint</text>
<text x="166.8" y="62.4">TP2</text>
<text x="167" y="64.7">TestPoint</text>
<text x="203.9" y="63.5">GND</text>
<text x="250.5" y="60.3">LED_ALT</text>
<text x="158.7" y="69.6">+12V</text>
<text x="245.8" y="67.3">GND</text>
<text x="75.6" y="73.7">GND</text>
<text x="340.1" y="88.9">Micro_SD_Card</text>
<text x="345.7" y="86.6">J3</text>
<text x="187.1" y="97.8">GND</text>
<text x="329.9" y="97.2">DAT2</text>
<text x="329.9" y="99.7">DAT3/CD</text>
<text x="375.2" y="97.9">+3.3V</text>
<text x="196.6" y="103.5">GND</text>
<text x="196.6" y="106">0_RX1_Touch</text>
<text x="232.9" y="106">D+</text>
<text x="312.5" y="106.1" transform="rotate(-90 312.5 106.1)">+3.3V</text>
<text x="329.9" y="102.2">CMD</text>
<text x="329.9" y="104.8">VDD</text>
<text x="329.9" y="107.3">CLK</text>
<text x="380.4" y="104.9">C10</text>
<text x="381.1" y="107.2">0.1uF/50V</text>
<text x="38.7" y="110.6">+3.3V</text>
<text x="56.5" y="110.6">+3.3V</text>
<text x="62.8" y="110.6">+3.3V</text>
<text x="71.7" y="111.9">+3.3V</text>
<text x="82.7" y="111.8">ESP-12S</text>
<text x="85.2" y="109.5">U2</text>
<text x="196.6" y="108.6">1_TX1_Touch</text>
<text x="196.6" y="111.1">2</text>
<text x="196.6" y="113.7">3_TX_PWM</text>
<text x="230.4" y="108.6">Reset</text>
<text x="231.6" y="113.7">3.3V</text>
<text x="232" y="111.1">A13</text>
<text x="312.4" y="111.3" transform="rotate(-90 312.4 111.3)">GND</text>
<text x="329.9" y="109.9">VSS</text>
<text x="329.9" y="112.4">DAT0</text>
<text x="43.8" y="117.6">C9</text>
<text x="44.6" y="119.9">0.1uF/50V</text>
<text x="59" y="119.6" transform="rotate(-90 59 119.6)">10k</text>
<text x="61.5" y="119.2" transform="rotate(-90 61.5 119.2)">R7</text>
<text x="65.3" y="119.6" transform="rotate(-90 65.3 119.6)">10k</text>
<text x="67.9" y="119.2" transform="rotate(-90 67.9 119.2)">R8</text>
<text x="116" y="114.3">GND</text>
<text x="196.6" y="116.2">4_RX_PWM</text>
<text x="196.6" y="118.7">5_TX1_PWM</text>
<text x="221.6" y="118.7">32_Touch_PWM</text>
<text x="226.9" y="116.2">33_Touch</text>
<text x="329.9" y="114.9">DAT1</text>
<text x="375.4" y="114.3">GND</text>
<text x="118.7" y="123.4" transform="rotate(-90 118.7 123.4)">10k</text>
<text x="121.2" y="123.5" transform="rotate(-90 121.2 123.5)">R10</text>
<text x="196.6" y="121.3">6_PWM</text>
<text x="196.6" y="123.8">7_RX3_DOUT</text>
<text x="223.3" y="123.8">30_A19_SDA1</text>
<text x="224.8" y="121.3">31_A20_TX2</text>
<text x="357" y="120">SHIELD</text>
<text x="366.5" y="124.5">GND</text>
<text x="38.8" y="127">GND</text>
<text x="109.8" y="129.6">+3.3V</text>
<text x="116.2" y="129.6">+3.3V</text>
<text x="196.6" y="126.4">8_TX3_DIN</text>
<text x="196.6" y="128.9">9_RX2_CS_PWM</text>
<text x="196.6" y="131.4">10_TX2_CS_PWM</text>
<text x="223.5" y="126.4">29_A18_SCL1</text>
<text x="229" y="131.4">27_A16</text>
<text x="229" y="128.9">28_A17</text>
<text x="196.6" y="134">11_DOUT</text>
<text x="196.6" y="136.5">12_DIN</text>
<text x="221.6" y="136.5">25_Touch_PWM</text>
<text x="224.6" y="134">26_A15_RX2</text>
<text x="112.3" y="138.6" transform="rotate(-90 112.3 138.6)">10k</text>
<text x="114.9" y="138.3" transform="rotate(-90 114.9 138.3)">R9</text>
<text x="118.7" y="138.6" transform="rotate(-90 118.7 138.6)">10k</text>
<text x="121.2" y="138.8" transform="rotate(-90 121.2 138.8)">R11</text>
<text x="196.6" y="139.1">VBat</text>
<text x="196.6" y="141.6">3.3V</text>
<text x="231.3" y="141.6">GND</text>
<text x="233.2" y="139.1">24</text>
<text x="196.6" y="144.1">GND</text>
<text x="196.6" y="146.7">Program</text>
<text x="196.6" y="149.2">A14/DAC</text>
<text x="232" y="149.2">A10</text>
<text x="232" y="146.7">A11</text>
<text x="232" y="144.1">A12</text>
<text x="340.6" y="147.9">LED_RCBG</text>
<text x="344.3" y="145.5">D1</text>
<text x="71.8" y="151.1">GND</text>
<text x="163.1" y="151.2">+3.3V</text>
<text x="172" y="151.2">+3.3V</text>
<text x="196.6" y="151.8">13_LED_SCK</text>
<text x="196.6" y="154.3">14_A0_SCK</text>
<text x="230.3" y="154.3">VUSB</text>
<text x="230.4" y="151.8">AREF</text>
<text x="250.6" y="154.9">GND</text>
<text x="255.9" y="155">+3.3V</text>
<text x="359.2" y="153.1">237</text>
<text x="359.6" y="150.5">R1</text>
<text x="359.6" y="155.6">R2</text>
<text x="165.7" y="160.5" transform="rotate(-90 165.7 160.5)">4.7k</text>
<text x="168.2" y="159.9" transform="rotate(-90 168.2 159.9)">R4</text>
<text x="174.5" y="160.5" transform="rotate(-90 174.5 160.5)">4.7k</text>
<text x="177.1" y="159.9" transform="rotate(-90 177.1 159.9)">R6</text>
<text x="196.6" y="156.8">15_A1_CS_Touch</text>
<text x="196.6" y="159.4">16_A2_SCL0_Touch</text>
<text x="196.6" y="161.9">17_A3_SDA0_Touch</text>
<text x="221.2" y="161.9">3.3V_max100mA</text>
<text x="230" y="159.4">AGND</text>
<text x="232.5" y="156.8">Vin</text>
<text x="359.6" y="160.7">R3</text>
<text x="359.7" y="158.2">68</text>
<text x="196.6" y="164.5">18_A4_SDA0_Touch</text>
<text x="196.6" y="167">19_A5_SCL0_Touch</text>
<text x="218.4" y="167">22_A8_Touch_PWM</text>
<text x="218.4" y="164.5">23_A9_Touch_PWM</text>
<text x="334.7" y="162.6">GND</text>
<text x="359.7" y="163.2">68</text>
<text x="196.6" y="169.5">20_A6_CS_PWM</text>
<text x="216.8" y="169.5">21_A7_RX1_CS_PWM</text>
<text x="295.1" y="193">GND</text>
<text x="301.1" y="195.6">Conn_02x07_Odd_Even</text>
<text x="310.2" y="193.3">J2</text>
<text x="321.9" y="193.1">+3.3V</text>
<text x="116.2" y="200.8">+3.3V</text>
<text x="144.1" y="202">+3.3V</text>
<text x="162.4" y="200.7">MAX3232</text>
<text x="165.3" y="198.4">U1</text>
<text x="121.4" y="207.8">C1</text>
<text x="152.1" y="206.4">VCC</text>
<text x="177.3" y="206.4">C2+</text>
<text x="198.7" y="206.5">C4</text>
<text x="199.5" y="208.8">0.1uF/50V</text>
<text x="332.7" y="205" transform="rotate(-90 332.7 205)">GND</text>
<text x="122" y="210.1">0.1uF/50V</text>
<text x="131.4" y="215.4">C2</text>
<text x="142.2" y="211.6" transform="rotate(-90 142.2 211.6)">GND</text>
<text x="152.1" y="214">C1+</text>
<text x="152.1" y="210.2">GND</text>
<text x="177.2" y="214">VS+</text>
<text x="177.7" y="210.2">C2-</text>
<text x="332.7" y="212.6" transform="rotate(-90 332.7 212.6)">GND</text>
<text x="116.3" y="217.2">GND</text>
<text x="132.2" y="217.7">0.1uF/50V</text>
<text x="152.1" y="217.8">C1-</text>
<text x="177.6" y="217.8">VS-</text>
<text x="205.1" y="220.5">C5</text>
<text x="221.6" y="216.7">C6</text>
<text x="222.4" y="219">0.1uF/50V</text>
<text x="152.1" y="228">T2IN</text>
<text x="152.1" y="222.9">T1IN</text>
<text x="174.8" y="222.9">T1OUT</text>
<text x="174.8" y="228">T2OUT</text>
<text x="205.9" y="222.8">0.1uF/50V</text>
<text x="216.6" y="226.1">GND</text>
<text x="152.1" y="233">R1OUT</text>
<text x="176.6" y="233">R1IN</text>
<text x="200.1" y="229.9">GND</text>
<text x="152.1" y="238.1">R2OUT</text>
<text x="176.6" y="238.1">R2IN</text>
<text x="48.5" y="240.8">H1</text>
<text x="48.8" y="243.1">MountingHole</text>
<text x="71.3" y="240.8">H2</text>
<text x="71.7" y="243.1">MountingHole</text>
</g>
<g font-size="1.8">
<text x="332.7" y="34">FLIR_CS</text>
<text x="332.7" y="41.7">SPI_SCK</text>
<text x="332.7" y="39.1">SPI_MISO</text>
<text x="332.7" y="36.6">SPI_MOSI</text>
<text x="179.1" y="46.7">VIN</text>
<text x="86.4" y="53.1">RS232_TX</text>
<text x="156.2" y="50.5">VUSB</text>
<text x="332.7" y="51.8">I2C_SCL</text>
<text x="332.7" y="49.3">I2C_SDA</text>
<text x="86.4" y="58.2">RS232_RX</text>
<text x="167.6" y="68.3">VUSB</text>
<text x="316.2" y="98.8">uSD_CS</text>
<text x="316.2" y="101.3">SPI_MOSI</text>
<text x="179.1" y="105.2">TTL_RXD1</text>
<text x="179.1" y="107.7">TTL_TXD1</text>
<text x="316.2" y="106.4">SPI_SCK</text>
<text x="179.1" y="110.2">FLIR_CS</text>
<text x="179.1" y="112.8">ESP_GPIO15</text>
<text x="316.2" y="111.5">SPI_MISO</text>
<text x="97.8" y="115.3">TTL_RXD3</text>
<text x="97.8" y="117.9">TTL_TXD3</text>
<text x="179.1" y="115.3">ESP_GPIO2</text>
<text x="179.1" y="117.9">ESP_GPIO0</text>
<text x="67.3" y="122.9">ESP_RST</text>
<text x="97.8" y="125.5">ESP_GPIO15</text>
<text x="179.1" y="125.5">TTL_TXD3</text>
<text x="179.1" y="122.9">TTL_RXD3</text>
<text x="179.1" y="120.4">uSD_CS</text>
<text x="64.8" y="130.6">ESP_CH_PD</text>
<text x="179.1" y="128">TTL_RXD2</text>
<text x="179.1" y="130.6">TTL_TXD2</text>
<text x="179.1" y="133.1">SPI_MOSI</text>
<text x="179.1" y="135.6">SPI_MISO</text>
<text x="97.8" y="140.7">ESP_GPIO2</text>
<text x="97.8" y="143.3">ESP_GPIO0</text>
<text x="179.1" y="150.9">SPI_SCK</text>
<text x="179.1" y="153.4">ESP_RST</text>
<text x="179.1" y="156">ESP_CH_PD</text>
<text x="242.6" y="153.4">VUSB</text>
<text x="350.5" y="152.1">LED_R</text>
<text x="365.8" y="152.1">RGB_R</text>
<text x="179.1" y="161">GPIO17</text>
<text x="179.1" y="158.5">GPIO16</text>
<text x="350.5" y="157.2">LED_G</text>
<text x="365.8" y="157.2">RGB_G</text>
<text x="180.3" y="163.6">I2C_SDA</text>
<text x="180.3" y="166.1">I2C_SCL</text>
<text x="242.6" y="163.6">RGB_R</text>
<text x="242.6" y="166.1">RGB_B</text>
<text x="350.5" y="162.3">LED_B</text>
<text x="365.8" y="162.3">RGB_B</text>
<text x="180.3" y="168.7">GPIO20</text>
<text x="242.6" y="168.7">RGB_G</text>
<text x="294.6" y="200.4">SPI_MOSI</text>
<text x="294.6" y="202.9">SPI_SCK</text>
<text x="318.8" y="200.4">SPI_MISO</text>
<text x="294.6" y="208">GPIO20</text>
<text x="294.6" y="205.5">GPIO17</text>
<text x="318.8" y="208">I2C_SCL</text>
<text x="318.8" y="205.5">GPIO16</text>
<text x="294.6" y="210.6">I2C_SDA</text>
<text x="294.6" y="213.1">TTL_RXD2</text>
<text x="318.8" y="213.1">TTL_TXD2</text>
<text x="135.9" y="222">TTL_TXD1</text>
<text x="188" y="222">RS232_TX</text>
<text x="135.9" y="232.2">TTL_RXD1</text>
<text x="188" y="232.2">RS232_RX</text>
</g>
<g font-size="1.8" fill="#0000c2">
<text x="311.1" y="59.4">NOTES:</text>
<text x="311.1" y="61.3">Use Harwin M20-7910842R or equivalent to secure camera breakout to the PCB.</text>
<text x="311.1" y="63.2">Use x2 M2x10 screws and x2 spacers to secure the camera sensor in place.</text>
<text x="196.8" y="67.1">500 mA max output.</text>
<text x="36.8" y="234.7">Use x2 M3 offstands to secure the board in place.</text>
</g>
<g font-size="1.4" fill="#840000">
<text x="193.9" y="46.7">1</text>
<text x="216.8" y="46.7">3</text>
<text x="205.5" y="56.3" transform="rotate(-90 205.5 56.3)">2</text>
<text x="77.1" y="115.3">8</text>
<text x="94.5" y="117.9">15</text>
<text x="94.5" y="115.3">16</text>
<text x="77.1" y="122.9">1</text>
<text x="94.5" y="125.5">10</text>
<text x="94.9" y="120.4">2</text>
<text x="94.9" y="122.9">4</text>
<text x="77.1" y="130.6">3</text>
<text x="94.9" y="128">5</text>
<text x="94.9" y="130.6">7</text>
<text x="94.5" y="135.6">14</text>
<text x="94.9" y="133.1">6</text>
<text x="76.2" y="143.3">P$1</text>
<text x="77.1" y="140.7">9</text>
<text x="94.5" y="140.7">11</text>
<text x="94.5" y="143.3">12</text>
<text x="94.5" y="138.2">13</text>
</g>
<g font-size="1.4" fill="#008484">
<text x="197.9" y="47.5">+VIN</text>
<text x="208.9" y="47.5">+VOUT</text>
<text x="206.2" y="52.3" transform="rotate(-90 206.2 52.3)">GND</text>
<text x="79.8" y="116.1">VCC</text>
<text x="89.2" y="118.6">RXD0</text>
<text x="89.4" y="116.1">TXD0</text>
<text x="79.8" y="123.7">RST</text>
<text x="89.9" y="121.2">ADC</text>
<text x="89.9" y="123.7">IO16</text>
<text x="79.8" y="131.3">EN</text>
<text x="89.9" y="126.2">IO15</text>
<text x="89.9" y="128.8">IO14</text>
<text x="89.9" y="131.3">IO13</text>
<text x="89.9" y="133.9">IO12</text>
<text x="90.7" y="136.4">IO5</text>
<text x="79.8" y="141.5">GND</text>
<text x="90.7" y="141.5">IO2</text>
<text x="90.7" y="138.9">IO4</text>
<text x="79.8" y="144">GND</text>
<text x="90.7" y="144">IO0</text>
</g>
<text font-size=".7" fill="#840000" x="354.6" y="48.8" transform="rotate(-90 354.6 48.8)">Pure Engineering Breakout Board</text>
</svg>
